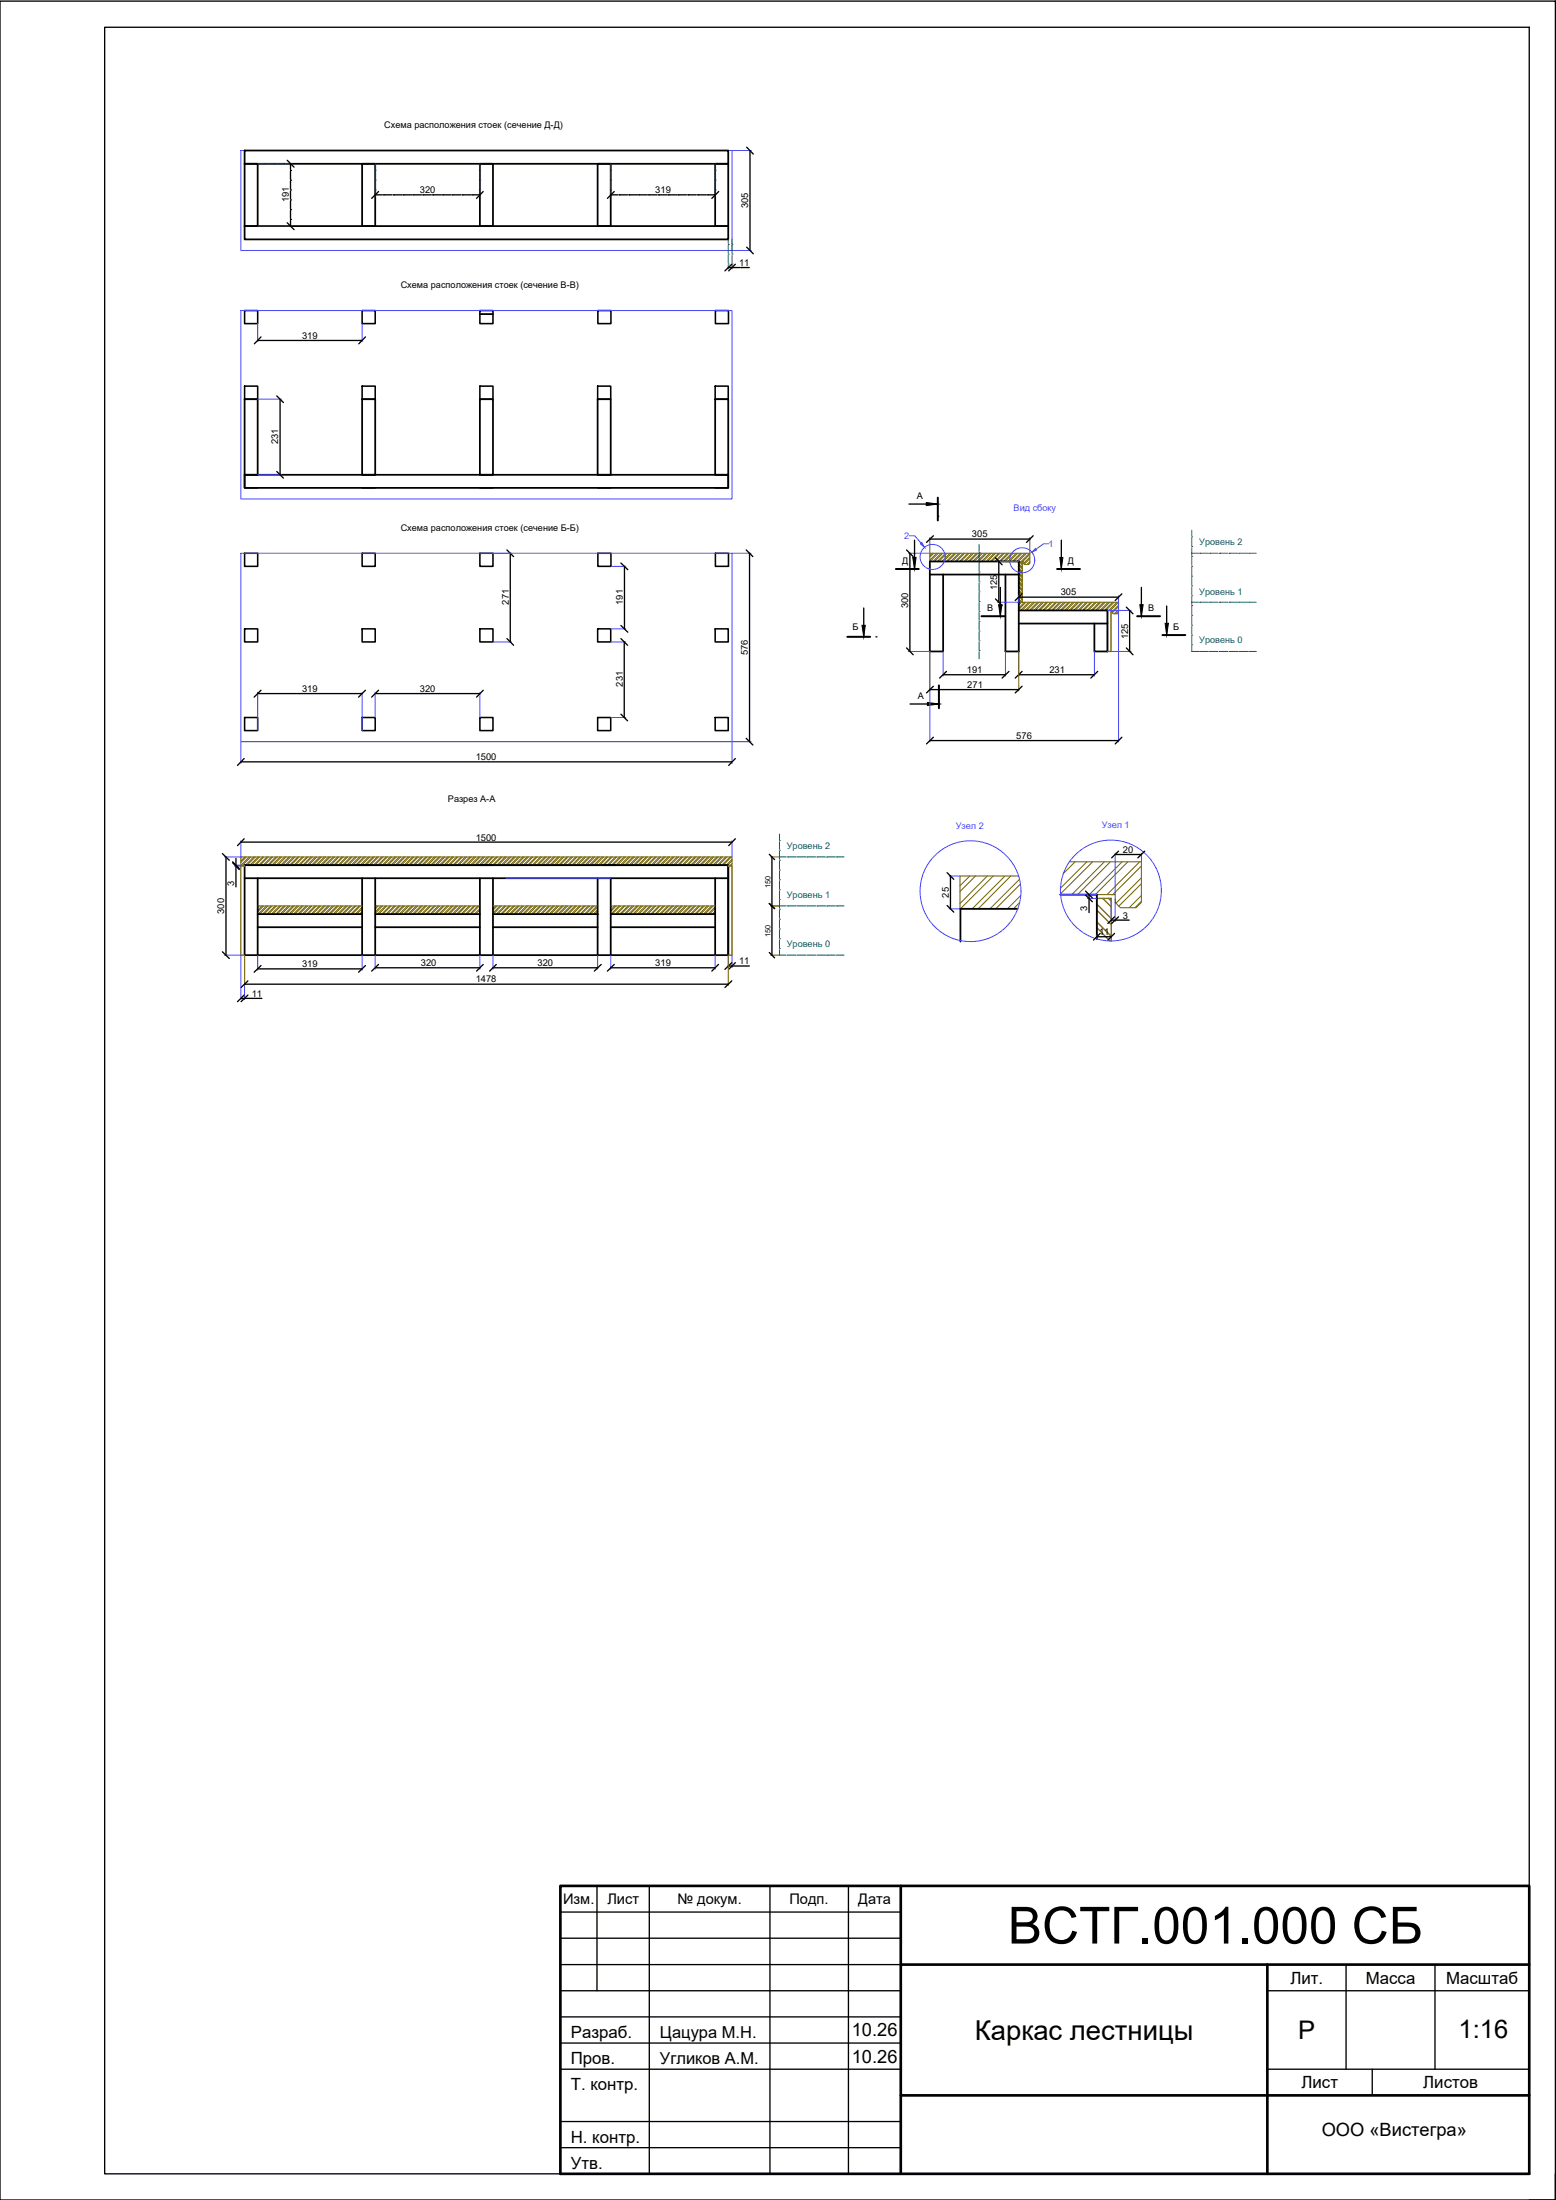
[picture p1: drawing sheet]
<svg xmlns="http://www.w3.org/2000/svg" width="297mm" height="420mm" viewBox="0 0 297 420" stroke-linecap="round" stroke-linejoin="round" font-family="sans-serif">
<g fill="none" stroke="#000" stroke-width=".25">
<path d="M0 .2h296.9v420h-296.9zM20 5.2h271.9v410h-271.9zM107 375.2h65M107 370.2h65M107 365.2h65M114 360.2v20M124 360.2v55M147 360.2v55M162 360.2v55M257 375.2v20M273.9 375.2v20M107 395.2h65"/>
<path d="M107 390.2h65M107 385.2h65M107 380.2h65M241.9 395.2h50M241.9 380.2h50M262 395.2v5M107 410.2h65M107 405.2h65M296.9 415.2v5h-5"/>
</g>
<path d="M107 360.2h184.9v55h-184.9zM172 360.2v55M172 375.2h119.9M241.9 375.2v40M172 400.2h119.9" fill="none" stroke="#000" stroke-width=".51"/>
<g fill="none" stroke="#9d4f01" stroke-width=".25">
<path d="M194.5 114.7l.3 .3M194.5 113.8l.7 .8M194.5 113l.7 .7M194.5 112.2l.7 .7M194.5 111.3l.7 .7M194.5 110.5l.7 .7M194.5 109.6l.7 .7M194.5 108.8l.7 .7M194.5 108l.7 .6M194.5 114.4l.6 .6M194.5 113.6l.7 .7M194.5 112.7l.7 .7"/>
<path d="M194.5 111.9l.7 .7M194.5 111l.7 .7M194.5 110.2l.7 .7M194.5 109.3l.7 .8M194.5 108.5l.7 .7M194.5 107.7l.7 .7M194.7 107.4l.5 .4M195 107.4l.2 .1M209.4 177.2l2.5 2.5M209.4 173.8l2.7 2.8M209.4 176.1l2.7 2.7M209.4 172.7l2.7 2.7"/>
<path d="M210.5 171.6l1.6 1.6M211.6 171.6l.5 .5M46 182.4h.7M139 182.4h.7"/>
</g>
<path d="M194.5 107.2v7.8h.7v-7.6h-.7M211.4 116.6h.7v7.8h-.7zM46.7 165.4h-.7v17M139 165.2v.2h.7v17M209.4 171.6h2.7v8.1M209.4 170.9v8.5" fill="none" stroke="#9d4f01" stroke-width=".25"/>
<g fill="none" stroke="#6f6201" stroke-width=".19">
<path d="M177.5 102.7v2.9M178 105.7l-.5 .4M178.3 105.7l-.8 .7M178.8 105.7l-1.3 1.3M179.1 105.7l-1.6 1.5M179.7 105.7l-1.6 1.5M180 105.7l-1.6 1.5M180.5 105.7l-1.6 1.5M180.8 105.7l-1.6 1.5M181.4 105.7l-1.6 1.5M181.7 105.7l-1.6 1.5M182.2 105.7l-1.6 1.5"/>
<path d="M182.5 105.7l-1.6 1.5M183 105.7l-1.5 1.5M183.3 105.7l-1.5 1.5M183.9 105.7l-1.6 1.5M184.1 105.7l-1.5 1.5M184.7 105.7l-1.5 1.5M185 105.7l-1.6 1.5M185.5 105.7l-1.5 1.5M185.8 105.7l-1.5 1.5M186.4 105.7l-1.6 1.5M186.7 105.7l-1.6 1.5M187.2 105.7l-1.5 1.5"/>
<path d="M187.5 105.7l-1.5 1.5M188.1 105.7l-1.6 1.5M188.4 105.7l-1.6 1.5M188.9 105.7l-1.5 1.5M189.2 105.7l-1.5 1.5M189.8 105.7l-1.6 1.5M190 105.7l-1.5 1.5M190.6 105.7l-1.5 1.5M190.9 105.7l-1.6 1.5M191.5 105.7l-1.6 1.5M191.7 105.7l-1.5 1.5M192.3 105.7l-1.5 1.5"/>
<path d="M192.6 105.7l-1.6 1.5M193.1 105.7l-1.5 1.5M193.4 105.7l-1.5 1.5M194 105.7l-1.6 1.5M194.3 105.7l-1.6 1.5M194.7 115l-.2 .3M194.8 105.7l-1.5 1.5M195 115l-.5 .6M195.1 105.7l-1.6 1.5M195.5 115l-1 1.1M195.7 105.7l-1.6 1.5M195.8 115l-1.3 1.4"/>
<path d="M196 105.7l-1.6 1.5M196.4 115l-1.6 1.6M196.5 105.7l-1.6 1.5M196.6 107.5l-.3 .3M196.6 106.7l-1.1 1.1M196.6 105.9l-1.4 1.3M196.6 107.3l-.6 .5M196.6 106.4l-1.2 1.2M196.6 102.7v2.9M196.7 115l-1.6 1.6M197.2 115l-1.5 1.6M197.5 115l-1.5 1.6"/>
<path d="M198.1 115l-1.6 1.6M198.4 115l-1.6 1.6M198.9 115l-1.5 1.6M199.2 115l-1.5 1.6M199.8 115l-1.6 1.6M200 115l-1.5 1.6M200.6 115l-1.5 1.6M200.9 115l-1.6 1.6M201.5 115l-1.6 1.6M201.7 115l-1.5 1.6M202.3 115l-1.6 1.6M202.6 115l-1.6 1.6"/>
<path d="M203.1 115l-1.6 1.6M203.4 115l-1.6 1.6M204 115l-1.6 1.6M204.3 115l-1.6 1.6M204.8 115l-1.6 1.6M205.1 115l-1.6 1.6M205.7 115l-1.6 1.6M206 115l-1.6 1.6M206.5 115l-1.6 1.6M206.8 115l-1.6 1.6M207.3 115l-1.5 1.6M207.6 115l-1.6 1.6"/>
<path d="M208.2 115l-1.6 1.6M208.4 115l-1.5 1.6M209 115l-1.5 1.6M209.3 115l-1.6 1.6M209.8 115l-1.5 1.6M210.1 115l-1.5 1.6M210.7 115l-1.6 1.6M211 115l-1.6 1.6M211.5 115l-1.5 1.6M211.8 115l-1.5 1.6M212.4 115l-1.6 1.6M212.7 115l-1.6 1.6"/>
<path d="M213.2 115l-1.5 1.6M213.5 116.7l-.5 .5M213.5 115.9l-1.2 1.2M213.5 115l-1.5 1.6M213.5 116.4l-.8 .8M213.5 115.6l-1.2 1.2M185.1 167.3l-1.8 1.9M186.2 167.3l-2.9 3M188.5 167.3l-5.2 5.3M189.6 167.3l-6.3 6.3M191.9 167.3l-6.3 6.3M193 167.3l-6.3 6.3"/>
<path d="M194.6 167.9l-5.6 5.7M194.6 172.4l-1.1 1.2M194.8 168.9l-4.7 4.7M194.9 171l-2.6 2.6M205.2 164.6l-2.3 2.3M207.5 164.6l-5.1 5.1M208.6 164.6l-6.2 6.2M210.8 164.6l-6.2 6.3M212 164.6l-6.3 6.3M214.2 164.6l-6.3 6.3M215.3 164.6l-6.2 6.3M217.6 164.6l-6.3 6.3"/>
<path d="M217.9 172.1l-1.2 1.3M217.9 168.8l-4.3 4.3M217.9 165.4l-5.5 5.5M217.9 171l-2.3 2.4M217.9 167.6l-4.9 4.9"/>
</g>
<g fill="none" stroke="#6f6201" stroke-width=".19">
<path d="M177.5 105.7h19.1v1.9l-.3 .2h-.7l-.3-.2v-.4h-17.8zM194.5 115h19v2l-.2 .2h-.8l-.2-.2v-.4h-17.8zM195.2 107.2h.1M212.1 116.6h.2M177.5 124.5v7.5M194.5 124.5v7.5M46.2 163.7l-.2 .2M46.7 165.2h-.7v-1.5h93.7v1.5h-.7M46.7 163.7l-.7 .7M47 163.7l-1 1M47.6 163.7l-1.6 1.5M47.9 163.7l-1.6 1.5"/>
<path d="M48.4 163.7l-1.5 1.5M48.7 163.7l-1.5 1.5M49.2 173h19.9M49.3 163.7l-1.6 1.5M49.4 173l-.2 .3M49.5 163.7l-1.5 1.5M50 173l-.8 .9M50.1 163.7l-1.5 1.5M50.3 173l-1.1 1.2M50.4 163.7l-1.6 1.5M50.8 173l-1.5 1.6M51 163.7l-1.6 1.5"/>
<path d="M51.1 173l-1.5 1.6M51.2 163.7l-1.5 1.5M51.7 173l-1.6 1.6M51.8 163.7l-1.6 1.5M51.9 173l-1.5 1.6M52.1 163.7l-1.6 1.5M52.5 173l-1.5 1.6M52.6 163.7l-1.5 1.5M52.8 173l-1.6 1.6M52.9 163.7l-1.5 1.5M53.4 173l-1.6 1.6M53.5 163.7l-1.6 1.5"/>
<path d="M53.6 173l-1.5 1.6M53.8 163.7l-1.6 1.5M54.2 173l-1.5 1.6M54.3 163.7l-1.6 1.5M54.5 173l-1.6 1.6M54.6 163.7l-1.6 1.5M55 173l-1.5 1.6M55.2 163.7l-1.6 1.5M55.3 173l-1.5 1.6M55.5 163.7l-1.6 1.5M55.9 173l-1.6 1.6M56 163.7l-1.6 1.5"/>
<path d="M56.2 173l-1.6 1.6M56.3 163.7l-1.6 1.5M56.7 173l-1.5 1.6M56.9 163.7l-1.6 1.5M57 173l-1.5 1.6M57.1 163.7l-1.5 1.5M57.6 173l-1.6 1.6M57.7 163.7l-1.6 1.5M57.9 173l-1.6 1.6M58 163.7l-1.6 1.5M58.4 173l-1.5 1.6M58.5 163.7l-1.5 1.5"/>
<path d="M58.7 173l-1.6 1.6M58.8 163.7l-1.6 1.5M59.3 173l-1.6 1.6M59.4 163.7l-1.6 1.5M59.5 173l-1.5 1.6M59.6 163.7l-1.5 1.5M60.1 173l-1.6 1.6M60.2 163.7l-1.6 1.5M60.4 173l-1.6 1.6M60.5 163.7l-1.6 1.5M61 173l-1.6 1.6M61 163.7l-1.5 1.5"/>
<path d="M61.2 173l-1.6 1.6M61.3 163.7l-1.5 1.5M61.8 173l-1.6 1.6M61.9 163.7l-1.6 1.5M62.1 173l-1.6 1.6M62.2 163.7l-1.6 1.5M62.6 173l-1.6 1.6M62.7 163.7l-1.5 1.5M62.9 173l-1.6 1.6M63 163.7l-1.5 1.5M63.5 173l-1.6 1.6M63.6 163.7l-1.6 1.5"/>
<path d="M63.8 173l-1.6 1.6M63.9 163.7l-1.6 1.5M64.3 173l-1.6 1.6M64.4 163.7l-1.5 1.5M64.6 173l-1.6 1.6M64.7 163.7l-1.5 1.5M65.2 173l-1.6 1.6M65.3 163.7l-1.6 1.5M65.4 173l-1.5 1.6M65.5 163.7l-1.5 1.5M66 173l-1.6 1.6M66.1 163.7l-1.5 1.5"/>
<path d="M66.3 173l-1.6 1.6M66.4 163.7l-1.6 1.5M66.8 173l-1.5 1.6M66.9 163.7l-1.5 1.5M67.1 173l-1.6 1.6M67.2 163.7l-1.5 1.5M67.7 173l-1.6 1.6M67.8 163.7l-1.6 1.5M67.9 173l-1.5 1.6M68.1 163.7l-1.6 1.5M68.5 173l-1.5 1.6M68.6 163.7l-1.5 1.5"/>
<path d="M68.8 173l-1.6 1.6M68.9 163.7l-1.5 1.5M69.1 174.4l-.2 .2M69.1 173.6l-1 1M69.1 174.1l-.5 .5M69.1 173.3l-1.3 1.3M69.5 163.7l-1.6 1.5M69.8 163.7l-1.6 1.5M70.3 163.7l-1.6 1.5M70.6 163.7l-1.6 1.5M71.2 163.7l-1.6 1.5M71.5 163.7l-1.6 1.5"/>
<path d="M71.6 173h20M71.9 173l-.3 .3M72 163.7l-1.6 1.5M72.2 173l-.6 .6M72.3 163.7l-1.6 1.5M72.7 173l-1.1 1.2M72.9 163.7l-1.6 1.5M73 173l-1.4 1.5M73.1 163.7l-1.6 1.5M73.6 173l-1.6 1.6M73.7 163.7l-1.6 1.5M73.8 173l-1.5 1.6"/>
<path d="M74 163.7l-1.6 1.5M74.4 173l-1.5 1.6M74.5 163.7l-1.5 1.5M74.7 173l-1.6 1.6M74.8 163.7l-1.6 1.5M75.3 173l-1.6 1.6M75.4 163.7l-1.6 1.5M75.5 173l-1.5 1.6M75.6 163.7l-1.5 1.5M76.1 173l-1.6 1.6M76.2 163.7l-1.6 1.5M76.4 173l-1.6 1.6"/>
<path d="M76.5 163.7l-1.6 1.5M76.9 173l-1.5 1.6M77 163.7l-1.5 1.5M77.2 173l-1.6 1.6M77.3 163.7l-1.5 1.5M77.8 173l-1.6 1.6M77.9 163.7l-1.6 1.5M78.1 173l-1.6 1.6M78.2 163.7l-1.6 1.5M78.6 173l-1.6 1.6M78.7 163.7l-1.5 1.5M78.9 173l-1.6 1.6"/>
<path d="M79 163.7l-1.5 1.5M79.5 173l-1.6 1.6M79.6 163.7l-1.6 1.5M79.8 173l-1.6 1.6M79.8 163.7l-1.5 1.5M80.3 173l-1.6 1.6M80.4 163.7l-1.5 1.5M80.6 173l-1.6 1.6M80.7 163.7l-1.6 1.5M81.2 173l-1.6 1.6M81.3 163.7l-1.6 1.5M81.4 173l-1.5 1.6"/>
<path d="M81.5 163.7l-1.5 1.5M82 173l-1.6 1.6M82.1 163.7l-1.6 1.5M82.3 173l-1.6 1.6M82.4 163.7l-1.6 1.5M82.8 173l-1.5 1.6M82.9 163.7l-1.5 1.5M83.1 173l-1.6 1.6M83.2 163.7l-1.5 1.5M83.7 173l-1.6 1.6M83.8 163.7l-1.6 1.5M83.9 173l-1.5 1.6"/>
<path d="M84.1 163.7l-1.6 1.5M84.5 173l-1.6 1.6M84.6 163.7l-1.5 1.5M84.8 173l-1.6 1.6M84.9 163.7l-1.5 1.5M85.3 173l-1.5 1.6M85.5 163.7l-1.6 1.5M85.6 173l-1.5 1.6M85.8 163.7l-1.6 1.5M86.2 173l-1.6 1.6M86.3 163.7l-1.5 1.5M86.5 173l-1.6 1.6"/>
<path d="M86.6 163.7l-1.6 1.5M87 173l-1.5 1.6M87.2 163.7l-1.6 1.5M87.3 173l-1.5 1.6M87.4 163.7l-1.5 1.5M87.9 173l-1.6 1.6M88 163.7l-1.6 1.5M88.2 173l-1.6 1.6M88.3 163.7l-1.6 1.5M88.7 173l-1.5 1.6M88.8 163.7l-1.5 1.5M89 173l-1.5 1.6"/>
<path d="M89.1 163.7l-1.6 1.5M89.6 173l-1.6 1.6M89.7 163.7l-1.6 1.5M89.8 173l-1.5 1.6M90 163.7l-1.6 1.5M90.4 173l-1.5 1.6M90.5 163.7l-1.6 1.5M90.7 173l-1.6 1.6M90.8 163.7l-1.6 1.5M91.2 173l-1.5 1.6M91.4 163.7l-1.6 1.5M91.5 173l-1.5 1.6"/>
<path d="M91.6 173.8l-.8 .8M91.6 174.4l-.2 .2M91.6 173.5l-1.1 1.1M91.7 163.7l-1.6 1.5M92.2 163.7l-1.6 1.5M92.5 163.7l-1.6 1.5M93 163.7l-1.5 1.5M93.3 163.7l-1.5 1.5M93.9 163.7l-1.6 1.5M94.1 173h20M94.1 163.7l-1.5 1.5M94.6 173l-.5 .5"/>
<path d="M94.7 163.7l-1.5 1.5M94.9 173l-.8 .8M95 163.7l-1.6 1.5M95.5 173l-1.4 1.4M95.6 163.7l-1.6 1.5M95.7 173l-1.5 1.6M95.8 163.7l-1.5 1.5M96.3 173l-1.6 1.6M96.4 163.7l-1.5 1.5M96.6 173l-1.6 1.6M96.7 163.7l-1.6 1.5M97.2 173l-1.6 1.6"/>
<path d="M97.2 163.7l-1.5 1.5M97.4 173l-1.6 1.6M97.5 163.7l-1.5 1.5M98 173l-1.6 1.6M98.1 163.7l-1.6 1.5M98.3 173l-1.6 1.6M98.4 163.7l-1.6 1.5M98.8 173l-1.6 1.6M98.9 163.7l-1.5 1.5M99.1 173l-1.6 1.6M99.2 163.7l-1.5 1.5M99.7 173l-1.6 1.6"/>
<path d="M99.8 163.7l-1.6 1.5M99.9 173l-1.5 1.6M100.1 163.7l-1.6 1.5M100.5 173l-1.6 1.6M100.6 163.7l-1.5 1.5M100.8 173l-1.6 1.6M100.9 163.7l-1.5 1.5M101.3 173l-1.5 1.6M101.5 163.7l-1.6 1.5M101.6 173l-1.5 1.6M101.7 163.7l-1.5 1.5M102.2 173l-1.6 1.6"/>
<path d="M102.3 163.7l-1.5 1.5M102.5 173l-1.6 1.6M102.6 163.7l-1.6 1.5M103 173l-1.5 1.6M103.2 163.7l-1.6 1.5M103.3 173l-1.5 1.6M103.4 163.7l-1.5 1.5M103.9 173l-1.6 1.6M104 163.7l-1.6 1.5M104.1 173l-1.5 1.6M104.3 163.7l-1.6 1.5M104.7 173l-1.5 1.6"/>
<path d="M104.8 163.7l-1.5 1.5M105 173l-1.6 1.6M105.1 163.7l-1.6 1.5M105.5 173l-1.5 1.6M105.7 163.7l-1.6 1.5M105.8 173l-1.5 1.6M106 163.7l-1.6 1.5M106.4 173l-1.6 1.6M106.5 163.7l-1.6 1.5M106.7 173l-1.6 1.6M106.8 163.7l-1.6 1.5M107.2 173l-1.5 1.6"/>
<path d="M107.4 163.7l-1.6 1.5M107.5 173l-1.5 1.6M107.7 163.7l-1.6 1.5M108.1 173l-1.6 1.6M108.2 163.7l-1.6 1.5M108.4 173l-1.6 1.6M108.5 163.7l-1.6 1.5M108.9 173l-1.5 1.6M109.1 163.7l-1.6 1.5M109.2 173l-1.5 1.6M109.3 163.7l-1.6 1.5M109.8 173l-1.6 1.6"/>
<path d="M109.9 163.7l-1.6 1.5M110.1 173l-1.6 1.6M110.2 163.7l-1.6 1.5M110.6 173l-1.5 1.6M110.7 163.7l-1.5 1.5M110.9 173l-1.6 1.6M111 163.7l-1.6 1.5M111.5 173l-1.6 1.6M111.5 163.7l-1.5 1.5M111.7 173l-1.5 1.6M111.8 163.7l-1.5 1.5M112.3 173l-1.6 1.6"/>
<path d="M112.4 163.7l-1.6 1.5M112.6 173l-1.6 1.6M112.7 163.7l-1.6 1.5M113.1 173l-1.5 1.6M113.2 163.7l-1.5 1.5M113.4 173l-1.6 1.6M113.5 163.7l-1.5 1.5M114 173l-1.6 1.6M114.1 174.6h.1M114.1 174l-.6 .6M114.1 173.2l-1.4 1.4M114.1 173.7l-.9 .9"/>
<path d="M114.1 163.7l-1.6 1.5M114.4 163.7l-1.6 1.5M114.9 163.7l-1.5 1.5M115.2 163.7l-1.5 1.5M115.8 163.7l-1.6 1.5M116 163.7l-1.5 1.5M116.6 173h19.9M116.6 163.7l-1.5 1.5M116.8 173l-.2 .2M116.9 163.7l-1.6 1.5M117.3 173l-.7 .8M117.5 163.7l-1.6 1.5"/>
<path d="M117.6 173l-1 1.1M117.7 163.7l-1.5 1.5M118.2 173l-1.6 1.6M118.3 163.7l-1.5 1.5M118.4 173l-1.5 1.6M118.6 163.7l-1.6 1.5M119 173l-1.5 1.6M119.1 163.7l-1.5 1.5M119.3 173l-1.6 1.6M119.4 163.7l-1.5 1.5M119.9 173l-1.6 1.6M120 163.7l-1.6 1.5"/>
<path d="M120.1 173l-1.5 1.6M120.3 163.7l-1.6 1.5M120.7 173l-1.5 1.6M120.8 163.7l-1.5 1.5M121 173l-1.6 1.6M121.1 163.7l-1.6 1.5M121.5 173l-1.5 1.6M121.7 163.7l-1.6 1.5M121.8 173l-1.5 1.6M122 163.7l-1.6 1.5M122.4 173l-1.6 1.6M122.5 163.7l-1.6 1.5"/>
<path d="M122.7 173l-1.6 1.6M122.8 163.7l-1.6 1.5M123.2 173l-1.5 1.6M123.4 163.7l-1.6 1.5M123.5 173l-1.5 1.6M123.6 163.7l-1.6 1.5M124.1 173l-1.6 1.6M124.2 163.7l-1.6 1.5M124.4 173l-1.6 1.6M124.5 163.7l-1.6 1.5M124.9 173l-1.5 1.6M125.1 163.7l-1.6 1.5"/>
<path d="M125.2 173l-1.5 1.6M125.3 163.7l-1.6 1.5M125.8 173l-1.6 1.6M125.9 163.7l-1.6 1.5M126 173l-1.5 1.6M126.2 163.7l-1.6 1.5M126.6 173l-1.5 1.6M126.7 163.7l-1.6 1.5M126.9 173l-1.6 1.6M127 163.7l-1.6 1.5M127.5 173l-1.6 1.6M127.6 163.7l-1.6 1.5"/>
<path d="M127.7 173l-1.5 1.6M127.8 163.7l-1.5 1.5M128.3 173l-1.6 1.6M128.4 163.7l-1.6 1.5M128.6 173l-1.6 1.6M128.7 163.7l-1.6 1.5M129.1 173l-1.5 1.6M129.2 163.7l-1.5 1.5M129.4 173l-1.6 1.6M129.5 163.7l-1.5 1.5M130 173l-1.6 1.6M130.1 163.7l-1.6 1.5"/>
<path d="M130.3 173l-1.6 1.6M130.3 163.7l-1.5 1.5M130.8 173l-1.6 1.6M130.9 163.7l-1.5 1.5M131.1 173l-1.6 1.6M131.2 163.7l-1.6 1.5M131.7 173l-1.6 1.6M131.8 163.7l-1.6 1.5M132 173l-1.6 1.6M132 163.7l-1.5 1.5M132.5 173l-1.6 1.6M132.6 163.7l-1.5 1.5"/>
<path d="M132.8 173l-1.6 1.6M132.9 163.7l-1.6 1.5M133.3 173l-1.5 1.6M133.4 163.7l-1.5 1.5M133.6 173l-1.6 1.6M133.7 163.7l-1.5 1.5M134.2 173l-1.6 1.6M134.3 163.7l-1.6 1.5M134.5 173l-1.6 1.6M134.6 163.7l-1.6 1.5M135 173l-1.5 1.6M135.1 163.7l-1.5 1.5"/>
<path d="M135.3 173l-1.6 1.6M135.4 163.7l-1.5 1.5M135.8 173l-1.5 1.6M136 163.7l-1.6 1.5M136.1 173l-1.5 1.6M136.3 163.7l-1.6 1.5M136.5 174.3l-.2 .3M136.5 173.5l-1.1 1.1M136.5 174l-.5 .6M136.5 173.2l-1.4 1.4M136.8 163.7l-1.5 1.5M137.1 163.7l-1.5 1.5"/>
<path d="M137.7 163.7l-1.6 1.5M137.9 163.7l-1.5 1.5M138.5 163.7l-1.6 1.5M138.8 163.7l-1.6 1.5M139.4 163.7l-1.6 1.5M139.6 163.7l-1.6 1.5M139.7 164.4l-.8 .8M139.7 165l-.3 .2M139.7 164.1l-1.1 1.1M147.1 173h1.7M147.1 163.7h1.7M194.4 167.3h-11.1v6.3h11"/>
<path d="M204.1 164.6h13.8v7.7l-1 1.1h-3l-1-1.1v-1.4h-10.5M46.7 182.5v5.7M139 182.5v5.7M147.1 182.4h1.7"/>
</g>
<g fill="none" stroke="#000" stroke-width=".34">
<path d="M46.7 28.7h92.3v2.6h-92.3zM46.7 31.3h2.5v11.9h-2.5zM69.1 31.3h2.5v11.9h-2.5zM91.6 31.3h2.5v11.9h-2.5zM114.1 31.3h2.5v11.9h-2.5zM136.5 31.3h2.5v11.9h-2.5zM46.7 43.2h92.3v2.5h-92.3zM91.6 60h2.5M46.7 76.2h2.5v14.5h-2.5zM69.1 76.2h2.5v14.5h-2.5zM91.6 76.2h2.5v14.5h-2.5zM114.1 76.2h2.5v14.5h-2.5z"/>
<path d="M136.5 76.2h2.5v14.5h-2.5zM46.7 90.7h92.3v2.5h-92.3zM177.5 109.7h17M180 109.7v14.7h-2.5v-17.2h17v17.2h-2.6v-14.7M194.5 116.6h16.9v7.8h-2.5v-5.3M194.5 119.1h16.9M46.7 165.2h92.3v17.2h-92.3zM46.7 165.2h92.3v17.2M46.7 167.7h92.3M49.2 167.7v14.7M49.2 174.6h19.9M49.2 177.1h19.9"/>
<path d="M69.1 167.7v14.7M71.6 167.7v14.7M71.6 174.6h20M71.6 177.1h20M91.6 167.7v14.7M94.1 167.7v14.7M94.1 174.6h20M94.1 177.1h20M114.1 167.7v14.7M116.6 167.7v14.7M116.6 174.6h19.9M116.6 177.1h19.9"/>
<path d="M136.5 167.7v14.7M183.3 173.6h11M183.3 173.6v6.2M202.4 170.9h7v8.5"/>
</g>
<g fill="none" stroke="#00605c" stroke-width=".19">
<path d="M49.2 31.3h1.2M50.6 31.3h.1M50.8 31.3h1.5M52.5 31.3h.1M52.7 31.3h1.4M54.4 31.3h.1M54.5 31.3h1.3M71.6 32.5h.1M71.6 34.4h.1M71.6 36.3h.1M71.6 31.3v1M71.6 32.7v1.5"/>
<path d="M71.6 34.6v1.5M71.6 36.4v1.1M91.6 32.5h.1M91.6 34.4h.1M91.6 36.3h.1M91.6 31.3v1M91.6 32.7v1.5M91.6 34.6v1.5M91.6 36.4v1.1M116.6 32.5h.1M116.6 34.4h.1M116.6 36.3h.1"/>
<path d="M116.6 31.3v1M116.6 32.7v1.5M116.6 34.6v1.5M116.6 36.4v1.1M136.5 32.5h.1M136.5 34.4h.1M136.5 36.3h.1M136.5 31.3v1M136.5 32.7v1.5M136.5 34.6v1.5M136.5 36.4v1.1M49.2 43.2h1.2"/>
<path d="M50.6 43.2h.1M50.8 43.2h1.5M52.5 43.2h.1M52.7 43.2h1.4M54.4 43.2h.1M54.5 43.2h1.3M139 46.7h.1M139 48.6h.1M139 50.4h.1M139 45.7v.8M139 46.9v1.5M139 48.7v1.5"/>
<path d="M139 50.6v.8M139.7 46.7h.1M139.7 48.5h.1M139.7 50.4h.1M139.7 45.7v.8M139.7 46.9v1.4M139.7 48.7v1.5M139.7 50.6v.8M186.9 105.5h.1M186.9 107.4h.1M186.9 109.3h.1M186.9 111.1h.1"/>
<path d="M186.9 113h.1M186.9 114.9h.1M186.9 116.8h.1M186.9 118.7h.1M186.9 104v1.3M186.9 105.7v1.5M186.9 107.6v1.5M186.9 109.5v1.5M186.9 111.3v1.5M186.9 113.2v1.5M186.9 115.1v1.5M186.9 117v1.4"/>
<path d="M186.9 118.8v1.5M227.5 102.5h.1M227.5 104.4h.1M227.5 106.3h.1M227.5 108.2h.1M227.5 110h.1M227.5 111.9h.1M227.5 113.8h.1M227.5 115.7h.1M227.5 117.5h.1M227.5 119.4h.1M227.5 101.3v1"/>
<path d="M227.5 102.7v1.5M227.5 104.6v1.5M227.5 106.5v1.5M227.5 108.3v1.6M227.5 110.2v1.5M227.5 112.1v1.5M227.5 114v1.4M227.5 115.8v1.5M227.5 117.7v1.5M227.5 119.6v1.5M227.5 105.7h1.3M227.5 115h1.3"/>
<path d="M229 105.7h.1M229 115h.1M229.2 105.7h1.5M229.2 115h1.5M230.8 105.7h.1M230.8 115h.1M231.1 105.7h1.4M231.1 115h1.4M232.7 105.7h.1M232.7 115h.1M232.9 105.7h1.5M232.9 115h1.5"/>
<path d="M234.6 105.7h.1M234.6 115h.1M234.8 105.7h1.5M234.8 115h1.5M236.5 105.7h.1M236.5 115h.1M236.7 105.7h1.5M236.7 115h1.5M238.3 105.7h.1M238.3 115h.1M238.5 105.7h1.3M238.5 115h1.3"/>
<path d="M186.9 120.5h.1M186.9 122.4h.1M186.9 124.2h.1M186.9 120.7v1.5M186.9 122.6v1.5M186.9 124.5v1.3M227.5 121.3h.1M227.5 123.1h.1M227.5 121.5v1.5M227.5 123.3v1.1h1.3M229 124.4h.1M229.2 124.4h1.5"/>
<path d="M230.8 124.4h.1M231.1 124.4h1.4M232.7 124.4h.1M232.9 124.4h1.5M234.6 124.4h.1M234.8 124.4h1.5M236.5 124.4h.1M236.7 124.4h1.5M238.3 124.4h.1M238.5 124.4h1.3M148.8 159.3v1.1M148.8 160.5h.1"/>
<path d="M148.8 162.4h.1M148.8 164.3h.1M148.8 166.2h.1M148.8 168h.1M148.8 169.9h.1M148.8 171.8h.1M148.8 173.7h.1M148.8 175.6h.1M148.8 177.4h.1M148.8 179.3h.1M148.8 160.7v1.5M148.8 162.6v1.5"/>
<path d="M148.8 164.5v1.5M148.8 166.3v1.6M148.8 168.2v1.5M148.8 170.1v1.5M148.8 172v1.5M148.8 173.9v1.4M148.8 175.7v1.5M148.8 177.6v1.5M148.8 179.5v1.5M148.8 163.7h1.3M148.8 173h1.3M150.3 163.7h.1"/>
<path d="M150.3 173h.1M150.5 163.7h1.5M150.5 173h1.5M152.1 163.7h.1M152.1 173h.1M152.4 163.7h1.4M152.4 173h1.4M154 163.7h.1M154 173h.1M154.2 163.7h1.5M154.2 173h1.5M155.9 163.7h.1"/>
<path d="M155.9 173h.1M156.1 163.7h1.5M156.1 173h1.5M157.8 163.7h.1M157.8 173h.1M157.9 163.7h1.6M157.9 173h1.6M159.6 163.7h.1M159.6 173h.1M159.9 163.7h1.2M159.9 173h1.2M148.8 181.1h.1"/>
<path d="M148.8 181.4v1h1.3M150.3 182.4h.1M150.5 182.4h1.5M152.1 182.4h.1M152.4 182.4h1.4M154 182.4h.1M154.2 182.4h1.5M155.9 182.4h.1M156.1 182.4h1.5M157.8 182.4h.1M157.9 182.4h1.6M159.6 182.4h.1"/>
<path d="M159.9 182.4h1.2"/>
</g>
<g fill="none" stroke="#4747ff" stroke-width=".19">
<path d="M46 28.7h93.7v19.1h-93.7zM139.8 28.7h3.6M46 59.3h93.7v36h-93.7zM139.8 47.8h3.6M49.2 61.8v3.5M49.2 76.2h4.5M69.1 61.8v3.5M49.2 90.7h4.5M46 105.7h93.7v35.9h-93.7zM94.1 105.7h3.6M116.7 108.2h2.8M139.8 105.7h3.6"/>
<path d="M173.4 105.7h4.1M173.6 102.3h1l1.3 1.5M190.4 107.2h4M190.4 115h4M194.5 113.7v1.3M200.2 103.8h-1l-1.4 1.1M211.5 116.6h4.4M213.5 113.7v1.3M213.5 115.1v26.6M49.2 132.2v7.3M69.1 132.2v7.3M71.6 132.2v4.8"/>
<path d="M91.6 132.2v4.8M94.1 122.6h3.6M116.6 120.1h2.9M116.6 122.6h2.9M116.6 137h2.9M173.4 124.4h4.1M177.5 124.5v17.2M180 124.5v4.6M191.9 124.5v4.6M194.5 124.5v4.6M208.9 124.5v4.6M211.4 124.4h4.5"/>
<path d="M46 141.7v4.1M139.7 141.7v4.1M139.8 141.6h3.6M42.8 163.7h3.1M44.7 165.2h1.2M44.7 165.4h1.2M46 160.6v3M96.6 167.7h20M139.7 160.6v3M181.2 173.6h2M181.2 167.3h2M202.4 170.9h6.9"/>
<path d="M207.6 171.6h1.7M209.4 178.6v.7M212.1 171.6v4.4M212.1 178.6v.7M212.9 162.9v7.9M212.9 171.6v4.4M217.9 162.9v1.6M42.8 182.4h3.1M46 182.5v8.4M46.7 182.5v8.4M49.2 182.5v2.8M69.1 182.5v2.8"/>
<path d="M71.6 182.5v2.6M91.6 182.5v2.6M94.1 182.5v2.6M114.1 182.5v2.6M116.6 182.5v2.6M136.5 182.5v2.6M139 182.5v2.3M139.7 182.5v2.3"/>
<circle cx="178" cy="106.4" r="2.39"/>
<circle cx="195.1" cy="107" r="2.39"/>
<circle cx="185.3" cy="170.2" r="9.6"/>
<circle cx="212.1" cy="170.1" r="9.6"/>
</g>
<g fill="none" stroke="#000" stroke-width=".25">
<path d="M142.5 28.1l1.3 1.3M143.2 28.7v19.1M142.5 47.2l1.3 1.3M49.2 65h19.9M49.8 64.3l-1.2 1.4M52.8 75.6l1.3 1.3M53.5 76.2v14.5M69.8 64.3l-1.3 1.4M52.8 90l1.3 1.3M173.5 96.3h5.5M179 98.6h.1M96.8 105l1.2 1.3"/>
<path d="M97.4 105.7v16.9M118.5 107.5l1.3 1.3M118.5 119.5l1.3 1.2M119.2 108.2v11.9M142.5 105l1.2 1.3M143.1 105.7v35.9M164.9 116.1v5.5M173.1 105l1.2 1.3M173.7 105.7v18.7M174.6 108.7h.1M174.6 103.2v5.5M190 106.6l1.3 1.3"/>
<path d="M190 114.4l1.3 1.3M190.7 107.2v7.8M191 117.7h.1M191 112.2v5.5M194.5 114h19M195.1 113.4l-1.3 1.3M202.6 108.7h.1M202.6 103.2v5.5M214.2 113.4l-1.3 1.3M215 116l1.3 1.2M215.6 116.6v7.8M217.9 117.7h.1"/>
<path d="M217.9 112.2v5.5M222.7 115.7v5.6M49.2 132.5h19.9M49.8 131.8l-1.3 1.3M69.8 131.8l-1.3 1.3M71.6 132.5h20M72.3 131.8l-1.3 1.3M92.2 131.8l-1.2 1.3M96.8 122l1.2 1.2M118.5 122l1.3 1.2M118.5 136.4l1.3 1.3M119.2 122.6v14.4"/>
<path d="M167.2 121.6h.1M173.1 123.7l1.2 1.4M173.7 134.5h5.5M179.2 134.5h.1M180 128.9h11.9M180.7 128.2l-1.3 1.3M192.6 128.2l-1.3 1.3M194.5 128.9h14.4M195.1 128.2l-1.3 1.3M209.5 128.2l-1.3 1.3M215 123.7l1.3 1.4M222.7 121.3h.1"/>
<path d="M46 145.5h93.7M46.6 144.9l-1.3 1.3M140.4 144.9l-1.3 1.3M142.5 141l1.2 1.3M177.5 141.4h36M178.2 140.8l-1.3 1.3M214.2 140.8l-1.3 1.3M42.5 163l1.3 1.3M43.1 163.7v18.7M44.4 164.6l1.3 1.3M44.4 164.8l1.3 1.3M45 164v5.4"/>
<path d="M46 160.8h93.7M46.6 160.2l-1.3 1.3M140.4 160.2l-1.3 1.3M180.8 172.9l1.3 1.3M180.8 166.7l1.3 1.2M181.4 167.3v6.3M207.2 170.2l1.3 1.3M207.2 170.9l1.3 1.3M207.9 170.9v3.4M209.4 178.9h2.7M210 178.3l-1.3 1.2M212.1 175.7h3.5"/>
<path d="M212.8 175.1l-1.3 1.3M212.8 178.3l-1.3 1.2M212.9 163.2h5M213.5 175.1l-1.3 1.3M213.5 162.6l-1.3 1.2M218.5 162.6l-1.3 1.2M42.5 181.8l1.3 1.2M46 190.7h4M46.6 190l-1.3 1.3M47.3 190l-1.3 1.3M49.2 185h19.9M49.8 184.4l-1.3 1.3"/>
<path d="M69.8 184.4l-1.3 1.3M71.6 184.8h20M72.3 184.2l-1.3 1.3M92.2 184.2l-1.2 1.3M94.1 184.8h20M94.7 184.2l-1.2 1.3M114.8 184.2l-1.3 1.3M116.6 184.8h19.9M117.3 184.2l-1.3 1.3M137.2 184.2l-1.3 1.3M139 184.5h4M139.7 183.9l-1.3 1.2"/>
<path d="M140.4 183.9l-1.3 1.2"/>
</g>
<path d="M177.5 103h19.1M178.2 102.3l-1.3 1.3M197.2 102.3l-1.2 1.3" fill="none" stroke="#000" stroke-width=".25"/>
<g fill="#4747ff" stroke="#4747ff" stroke-width=".19">
<path d="M197 105.5l.7-.8 .2 .3z"/>
<path d="M176 103.6l.5 .9-.8-.6z"/>
</g>
<path d="M179 95v4.4M171 108.7h4.4M187.4 117.7h4.4M201.8 108.7h4.4M217.1 117.7h4.3M161.8 121.6h4.3M179.2 130.9v4.4M221.9 121.3h4.4" fill="none" stroke="#000" stroke-width=".38"/>
<path d="M176.8 96l2.2 .3-2.2 .3zM174.2 106.5h.7l-.3 2.2zM190.6 115.5h.7l-.3 2.2zM202.3 106.5h.6l-.3 2.2zM217.6 115.5h.6l-.3 2.2zM164.5 119.4h.7l-.3 2.2zM177 134.2l2.2 .3-2.2 .2zM222.4 119h.7l-.4 2.3z" fill="#000" stroke="#000" stroke-width=".19"/>
<!-- layer: 0 -->
<g fill="none" stroke="#000" stroke-width=".3">
<path d="M49.2 90.7h-2.5v2.5h2.5M69.1 93.2h2.5M69.1 90.7h2.5M91.6 93.2h2.5M91.6 90.7h2.5M114.1 93.2h2.5M114.1 90.7h2.5M136.5 90.7h2.5v2.5h-2.5M46.7 105.7h2.5v2.5h-2.5zM69.1 105.7h2.5v2.5h-2.5zM91.6 105.7h2.5v2.5h-2.5zM114.1 105.7h2.5v2.5h-2.5z"/>
<path d="M136.6 105.7h2.5v2.5h-2.5zM46.7 120.1h2.5v2.5h-2.5zM46.7 137h2.5v2.5h-2.5zM69.1 120.1h2.5v2.5h-2.5zM69.1 137h2.5v2.5h-2.5zM91.6 120.1h2.5v2.5h-2.5zM91.6 137h2.5v2.5h-2.5zM114.1 120.1h2.5v2.5h-2.5zM114.1 137h2.5v2.5h-2.5zM136.5 120.1h2.5v2.5h-2.5zM136.5 137h2.5v2.5h-2.5z"/>
</g>
<path d="M177.5 131.7h17M178.2 131.1l-1.3 1.2M195.1 131.1l-1.3 1.2M146.9 163.2l1 1M146.9 172.6l1 .9M147.4 163.7v18.7M46.7 188h92.3M47.3 187.3l-1.3 1.3M139.7 187.3l-1.3 1.3M146.9 181.9l1 1" fill="none" stroke="#000" stroke-width=".25"/>
<path d="M46.7 59.3h2.5v2.5h-2.5zM69.1 59.3h2.5v2.5h-2.5zM91.6 59.3h2.5v2.5h-2.5zM114.1 59.3h2.5v2.5h-2.5zM136.6 59.3h2.5v2.5h-2.5zM46.7 73.7h2.5v2.5h-2.5zM69.1 73.7h2.5v2.5h-2.5zM91.6 73.7h2.5v2.5h-2.5zM114.1 73.7h2.5v2.5h-2.5zM136.5 73.7h2.5v2.5h-2.5z" fill="none" stroke="#000" stroke-width=".3"/>
<g fill="none" stroke="#000" stroke-width=".25">
<path d="M54.8 30.6l1.3 1.3M55.5 32.6h.1M55.5 34.4h.1M55.5 36.3h.1M55.5 38.2h.1M55.5 31.3v1M55.5 32.7v1.5M55.5 34.6v1.5M55.5 36.5v1.5M55.5 38.4v1.5M71.6 37.2h1.4M72.3 36.6l-1.3 1.3"/>
<path d="M73.2 37.2h.1M73.4 37.2h1.4M75.1 37.2h.1M75.2 37.2h1.6M76.9 37.2h.1M77.1 37.2h1.5M78.8 37.2h.1M79 37.2h1.5M80.7 37.2h.1M80.9 37.2h1.4M82.5 37.2h.1M82.7 37.2h1.5"/>
<path d="M84.4 37.2h.1M84.6 37.2h1.5M86.3 37.2h.1M86.5 37.2h1.5M88.2 37.2h.1M88.3 37.2h1.6M90 37.2h.1M90.3 37.2h1.3M92.2 36.6l-1.2 1.3M116.6 37.2h1.3M117.3 36.6l-1.3 1.3M118.2 37.2h.1"/>
<path d="M118.3 37.2h1.5M120 37.2h.1M120.2 37.2h1.5M121.9 37.2h.1M122.1 37.2h1.5M123.7 37.2h.1M124 37.2h1.4M125.6 37.2h.1M125.8 37.2h1.5M127.5 37.2h.1M127.7 37.2h1.5M129.4 37.2h.1"/>
<path d="M129.6 37.2h1.5M131.3 37.2h.1M131.4 37.2h1.5M133.1 37.2h.1M133.3 37.2h1.5M135 37.2h.1M135.2 37.2h1.3M137.2 36.6l-1.3 1.3M54.8 42.5l1.3 1.4M55.5 40h.1M55.5 41.9h.1M55.5 40.2v1.5"/>
<path d="M55.5 42.1v1.1M139 51.1h2.2M139.7 50.5l-1.3 1.2M140.4 50.5l-1.3 1.2M141.4 51.1h.1M141.6 51.1h1.4"/>
</g>
<text font-size="9.8" x="192.4" y="371.2">ВСТГ.001.000 СБ</text>
<text font-size="5.2" x="186.1" y="389.6">Каркас лестницы</text>
<g font-size="4.9">
<text x="247.8" y="389.4">Р</text>
<text x="278.4" y="389.1">1:16</text>
</g>
<g font-size="3.5">
<text x="162.6" y="388.9">10.26</text>
<text x="162.6" y="393.9">10.26</text>
<text x="252.3" y="407.9">ООО «Вистегра»</text>
</g>
<g font-size="3.2">
<text x="246.3" y="378.8">Лит.</text>
<text x="260.7" y="378.8">Масса</text>
<text x="276.1" y="378.8">Масштаб</text>
<text x="109" y="389.2">Разраб.</text>
<text x="109" y="394.2">Пров.</text>
<text x="109" y="399.2">Т. контр.</text>
<text x="248.5" y="398.8">Лист</text>
<text x="271.7" y="398.8">Листов</text>
<text x="109" y="409.2">Н. контр.</text>
<text x="109" y="414.2">Утв.</text>
</g>
<g font-size="3.1">
<text x="126" y="389.2">Цацура М.Н.</text>
<text x="126" y="394.2">Угликов А.М.</text>
</g>
<g font-size="2.8">
<text x="107.5" y="363.7">Изм.</text>
<text x="116" y="363.7">Лист</text>
<text x="129.3" y="363.7">№ докум.</text>
<text x="150.7" y="363.7">Подп.</text>
<text x="163.8" y="363.7">Дата</text>
</g>
<g font-size="1.8">
<text x="55.2" y="38.7" transform="rotate(-90 55.2 38.7)">191</text>
<text x="80.1" y="36.9">320</text>
<text x="125.1" y="36.9">319</text>
<text x="142.8" y="39.8" transform="rotate(-90 142.8 39.8)">305</text>
<text x="141.1" y="50.8">11</text>
<text x="57.7" y="64.7">319</text>
<text x="53.1" y="84.8" transform="rotate(-90 53.1 84.8)">231</text>
<text x="185.5" y="102.6">305</text>
<text x="190.4" y="112.7" transform="rotate(-90 190.4 112.7)">125</text>
<text x="202.5" y="113.7">305</text>
<text x="97.1" y="115.5" transform="rotate(-90 97.1 115.5)">271</text>
<text x="118.9" y="115.5" transform="rotate(-90 118.9 115.5)">191</text>
<text x="173.4" y="116.2" transform="rotate(-90 173.4 116.2)">300</text>
<text x="142.8" y="125.1" transform="rotate(-90 142.8 125.1)">576</text>
<text x="215.3" y="122" transform="rotate(-90 215.3 122)">125</text>
<text x="118.9" y="131.1" transform="rotate(-90 118.9 131.1)">231</text>
<text x="184.6" y="128.5">191</text>
<text x="184.7" y="131.4">271</text>
<text x="200.3" y="128.5">231</text>
<text x="57.7" y="132.2">319</text>
<text x="80.1" y="132.2">320</text>
<text x="194" y="141.1">576</text>
<text x="90.8" y="145.2">1500</text>
<text x="90.8" y="160.5">1500</text>
<text x="214.4" y="162.9">20</text>
<text x="44.7" y="169.2" transform="rotate(-90 44.7 169.2)">3</text>
<text x="181.1" y="171.4" transform="rotate(-90 181.1 171.4)">25</text>
<text x="42.8" y="174.5" transform="rotate(-90 42.8 174.5)">300</text>
<text x="207.6" y="174.1" transform="rotate(-90 207.6 174.1)">3</text>
<text x="209.8" y="178.6">11</text>
<text x="214.4" y="175.4">3</text>
<text x="57.7" y="184.7">319</text>
<text x="80.3" y="184.5">320</text>
<text x="102.6" y="184.5">320</text>
<text x="125.1" y="184.5">319</text>
<text x="141.1" y="184.2">11</text>
<text x="48" y="190.4">11</text>
<text x="90.8" y="187.6">1478</text>
</g>
<g font-size="1.7">
<text x="73.4" y="24.5">Схема расположения стоек (сечение Д-Д)</text>
<text x="76.5" y="55.1">Схема расположения стоек (сечение В-В)</text>
<text x="175" y="95.3">А</text>
<text x="76.5" y="101.4">Схема расположения стоек (сечение Б-Б)</text>
<text x="172.2" y="107.7">Д</text>
<text x="203.8" y="107.7">Д</text>
<text x="188.5" y="116.8">В</text>
<text x="219.2" y="116.8">В</text>
<text x="162.7" y="120.3">Б</text>
<text x="224" y="120.4">Б</text>
<text x="175.2" y="133.5">А</text>
<text x="85.5" y="153.1">Разрез А-А</text>
</g>
<g font-size="1.7" fill="#4747ff">
<text x="193.5" y="97.5">Вид сбоку</text>
<text x="172.6" y="103">2</text>
<text x="200.2" y="104.5">1</text>
<text x="182.5" y="158.3">Узел 2</text>
<text x="210.3" y="158.1">Узел 1</text>
</g>
<g font-size="1.7" fill="#00605c">
<text x="228.9" y="104.1">Уровень 2</text>
<text x="228.9" y="113.6">Уровень 1</text>
<text x="228.9" y="122.8">Уровень 0</text>
<text x="150.2" y="162.1">Уровень 2</text>
<text x="150.2" y="171.6">Уровень 1</text>
<text x="150.2" y="180.8">Уровень 0</text>
</g>
<g font-size="1.4">
<text x="147.1" y="169.5" transform="rotate(-90 147.1 169.5)">150</text>
<text x="147.1" y="178.9" transform="rotate(-90 147.1 178.9)">150</text>
</g>
</svg>
